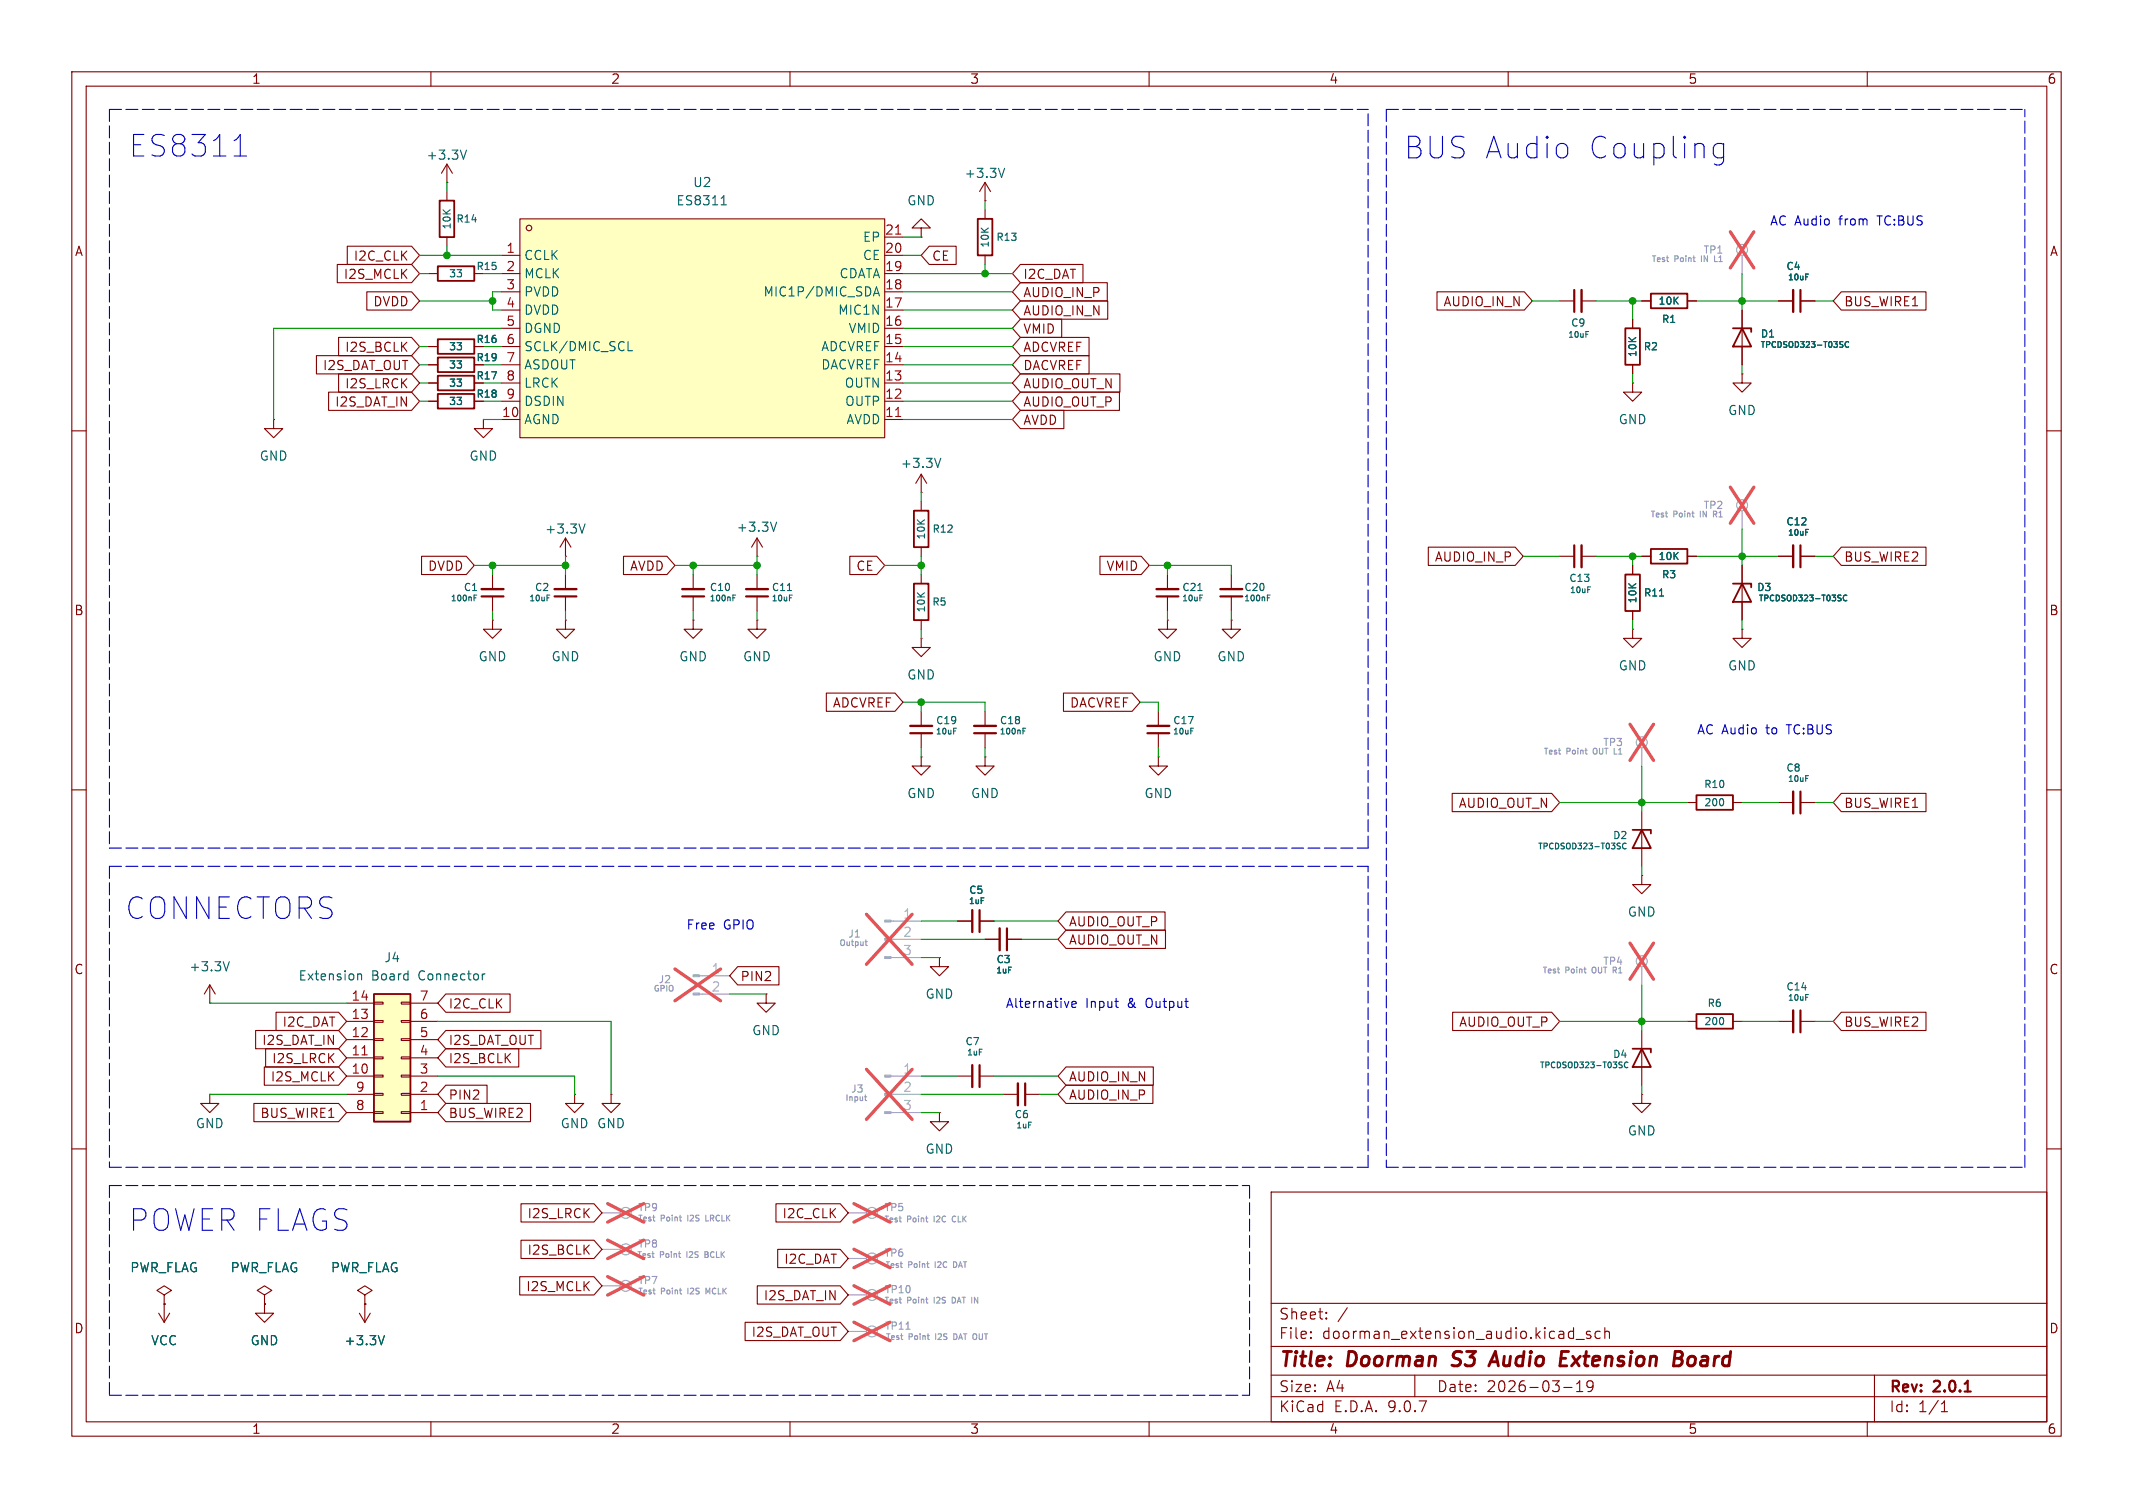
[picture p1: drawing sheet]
<svg xmlns="http://www.w3.org/2000/svg" width="297mm" height="210mm" viewBox="0 0 297 210" stroke-linecap="round" stroke-linejoin="round" font-family="sans-serif">
<g fill="none" stroke="#840000" stroke-width=".15">
<path d="M10 10h277v190h-277zM12 12h273v186h-273zM60 10v2M110 10v2M160 10v2M210 10v2M260 10v2M128.3 31.8h1.2l-1.2-1.3-1.3 1.3h1.3v1.2M128.3 33h.1M228.6 41.9h1.3M234.9 41.9h1.3M242.6 52.1v1.2h1.2l-1.2 1.3-1.3-1.3h1.3"/>
<path d="M242.6 52.1h.1M242.6 43.2v7.6M247.6 41.9h2.1M250.7 41.9h2M10 60h2M78.7 77.5h.1M78.7 74.9l.8 1.3M78.7 74.9l-.7 1.3M78.7 74.9v2.6M227.3 78.7v1.3M228.6 77.5h1.3M234.9 77.5h1.3"/>
<path d="M242.6 78.7v7.7M247.6 77.5h2.1M250.7 77.5h2M285 60h2M68.6 86.4v1.2h-1.3l1.3 1.3 1.2-1.3h-1.2M68.6 86.4h.1M68.6 80v2M68.6 83.1v2M78.7 86.4v1.2h-1.2l1.2 1.3 1.3-1.3h-1.3M78.7 86.4h.1M78.7 80v2M78.7 83.1v2"/>
<path d="M227.3 87.6v1.3h1.3l-1.3 1.3-1.2-1.3h1.2M227.3 87.6h.1M227.3 85.1v1.3M242.6 87.6v1.3h1.2l-1.2 1.3-1.3-1.3h1.3M242.6 87.6h.1M10 110h2M228.6 113v7.7M234.9 111.8h1.3M241.3 111.8h1.3M247.6 111.8h2.1M250.7 111.8h2M285 110h2"/>
<path d="M130.8 133.4v1.2h1.3l-1.3 1.3-1.3-1.3h1.3M130.8 133.4h.1M228.6 121.9v1.3h1.3l-1.3 1.3-1.3-1.3h1.3M228.6 121.9h.1M80 152.4v1.3h-1.3l1.3 1.2 1.3-1.2h-1.3M80 152.4h.1M228.6 152.4v1.3h1.3l-1.3 1.2-1.3-1.2h1.3M228.6 152.4h.1M228.6 143.5v7.6M234.9 142.2h1.3M241.3 142.2h1.3M247.6 142.2h2.1"/>
<path d="M250.7 142.2h2M10 160h2M177 166h108v32h-108zM285 160h2M36.8 180.3l1-.6-1-.6-1 .6 1 .6v1.3M36.8 181.6h.1M50 182.9l.8 1.3M50.8 181.6h.1M50.8 181.6v2.6M51.6 182.9l-.8 1.3M60 198v2M110 198v2"/>
<path d="M160 198v2M177 194.5h108M177 191.5h108M177 187.5h108M177 181.5h108M182.5 186.3h.1l-.1 .1M182.5 186.3v.1M182.5 185.5v.1M182.5 185.5h.1l-.1 .1M184.7 183.6v.1M184.7 183.6h-.1l.1 .1M184.7 182.8v.1"/>
<path d="M184.7 182.8h-.1l.1 .1M187.6 182.1l-1.3 2M197 191.5v3M210 198v2M217.7 193.2h1.2M219.5 186.5h1.1M219.5 193.8h.9M219.5 192.7l.5-.4v1.5M221.5 185.5l-.4-.1-.2 .2 .1 .2 .5 .2v.1v.2l-.2 .1-.4-.1M221.8 192.9l-.3 .3h-.3l-.2-.3v-.3l.1-.2 .4-.1 .2 .1a.99 .99 0 0 1-.3 1.4h-.3M222.8 185.5l-.4-.1-.3 .3v.4l.1 .2 .2 .1 .4-.1M223.5 185.5a.37 .37 0 0 1 .6 .1v.8"/>
<path d="M223.5 184.9v1.5M260 198v2M261 191.5v6.5M270.3 196.6h.9M270.3 195.5l.4-.4v1.5"/>
</g>
<path d="M250.7 40.4v3M250.7 75.9v3.1M67.1 83.1h3M77.2 83.1h3.1M250.7 110.2v3.1M250.7 140.7v3.1M273.6 193.8h.8" fill="none" stroke="#840000" stroke-width=".3"/>
<path d="M202.2 190.1l.2 .1M202.5 188.4l-.1 .2v.4M207.3 190.2l.9-2 .4 2M207.6 189.6h.9M217.5 188.2h.9M220 188.9l-1.2 1.3M233.8 189.2l.3 .1a.54 .54 0 0 1-.1 .8M233.9 188.2a.46 .46 0 0 1 .4 .4 .46 .46 0 0 1-.3 .5M235.8 188.9a.62 .62 0 0 0-.8 .4v.5v.2l.3 .2h.3" fill="none" stroke="#840000" stroke-width=".4"/>
<g fill="none" stroke="#006464" stroke-width=".15">
<path d="M251.4 38.2h.4M256.5 48l.1 .1-.1 .3M256.5 47.6h.1M257.4 47.6a.35 .35 0 0 0-.5 .4 .35 .35 0 0 0 .5 .3M81.5 73l-.5 1.2M251.4 73.7h.4M66 83.3h.3M231.1 83h.5M256.2 83.3l.2 .1-.2 .3M256.2 82.9h.2M257.2 83a.35 .35 0 0 0-.5 .3 .35 .35 0 0 0 .5 .3M225.5 117.8l.1 .2-.1 .2"/>
<path d="M226 117.5a.37 .37 0 0 0-.1 .5 .37 .37 0 0 0 .5 .1M240 111.4v.6M251.4 108h.4M251.4 138.5h.4M225.7 148.3l.2 .2-.2 .2M226.3 148a.37 .37 0 0 0-.1 .5 .37 .37 0 0 0 .5 .1M240 141.9v.6M53.5 186l-.4 1.3"/>
</g>
<g fill="none" stroke="#840000" stroke-width=".25">
<path d="M229.9 40.9h5v2h-5zM241.3 45.7h2.5v.5M242.6 45.7l1.2 2.6h-2.5zM229.9 76.5h5v2h-5zM226.3 80h2v5.1h-2zM241.3 81.3h2.5v.5M242.6 81.3l1.2 2.5h-2.5zM227.3 115.6h2.6v.5M228.6 115.6l1.3 2.5h-2.6zM236.2 110.7h5.1v2.1h-5.1zM227.3 146.1h2.6v.5M228.6 146.1l1.3 2.5h-2.6z"/>
<path d="M236.2 141.2h5.1v2.1h-5.1z"/>
</g>
<path d="M249.7 40.4v3M249.7 75.9v3.1M67.1 82h3M77.2 82h3.1M249.7 110.2v3.1M249.7 140.7v3.1" fill="none" stroke="#840000" stroke-width=".33"/>
<g fill="none" stroke="#a1a1a1" stroke-width=".15">
<path d="M242.6 35.6v2.5M242.6 71.1v2.6M124.1 128.3h4.2M124.1 130.8h4.2M124.1 133.4h4.2M228.6 134.6v2.6"/>
<circle cx="242.6" cy="34.8" r=".76"/>
<circle cx="242.6" cy="70.4" r=".76"/>
<circle cx="228.6" cy="133.9" r=".76"/>
</g>
<path d="M238.7 35.6v.8h.4M238.6 71.2v.8M238.6 71.6h.3M238.8 71.6l.2 .4M120.5 131.1h.3M120.6 130.9v.7l.2 .1M224.6 135.1h.3M224.8 135.1l.3 .4" fill="none" stroke="#989898" stroke-width=".15"/>
<path d="M240.9 32.3l3.3 5M244.2 32.3l-3.3 5M240.9 67.8l3.3 5.1M244.2 67.8l-3.3 5.1M120.6 127.3l6.4 7M127 127.3l-6.4 7M227 131.3l3.2 5.1M230.2 131.3l-3.2 5.1" fill="none" stroke="#e65255" stroke-width=".46"/>
<g fill="#a1a1a1" stroke="#a1a1a1" stroke-width=".15">
<path d="M123.2 128.1h.9v.3h-.9z"/>
<path d="M123.2 130.7h.9v.2h-.9z"/>
<path d="M123.2 133.2h.9v.3h-.9z"/>
</g>
<path d="M72.4 30.5h50.8v30.5h-50.8z" fill="#ffffc2"/>
<g fill="none" stroke="#840000" stroke-width=".15">
<path d="M69.8 35.6h2.6M69.8 38.1h2.6M72.4 30.5h50.8v30.5h-50.8zM123.2 35.6h2.5M123.2 38.1h2.5M123.2 33h2.5M69.8 40.6h2.6M69.8 43.2h2.6M69.8 45.7h2.6M69.8 48.3h2.6M69.8 50.8h2.6M69.8 53.3h2.6"/>
<path d="M69.8 55.9h2.6M69.8 58.4h2.6M123.2 40.6h2.5M123.2 43.2h2.5M123.2 45.7h2.5M123.2 48.3h2.5M123.2 50.8h2.5M123.2 53.3h2.5M123.2 55.9h2.5M123.2 58.4h2.5M217.2 41.9h2M220.2 41.9h2"/>
<path d="M227.3 53.3v1.3h1.3l-1.3 1.3-1.2-1.3h1.2M227.3 53.3h.1M227.3 44.5v1.2M227.3 50.8v1.3M128.3 68.6h.1M128.3 66l-.8 1.3M128.3 66l.7 1.3M128.3 66v2.6M217.2 77.5h2M220.2 77.5h2M96.5 86.4v1.2h1.3l-1.3 1.3-1.3-1.3h1.3M96.5 86.4h.1"/>
<path d="M96.5 80v2M96.5 83.1v2M137.2 99.1v2M128.3 105.4v1.3h1.2l-1.2 1.3-1.3-1.3h1.3M128.3 105.4h.1M137.2 105.4v1.3h1.2l-1.2 1.3-1.3-1.3h1.3M137.2 105.4h.1M137.2 102.1v2"/>
<circle cx="73.7" cy="31.8" r=".38"/>
</g>
<path d="M100.4 28.5h.7M100.5 27.6l.3-.4v1.3M87.5 48.8h.6M121.6 41.2l.4-1.3 .5 1.3M121.7 40.9h.6M220.8 46.2h.4M131 63.8l-.4 1.3M102.1 83.3h.2M102.1 82.9h.3M221.1 81.7h.4M142.4 101.8h.3M142.4 101.4h.4" fill="none" stroke="#006464" stroke-width=".15"/>
<path d="M124.7 32.6h.7M124.7 58h.7" fill="none" stroke="#a90000" stroke-width=".15"/>
<path d="M219.2 40.4v3M219.2 75.9v3.1M95 83.1h3M135.6 102.1h3.1" fill="none" stroke="#840000" stroke-width=".3"/>
<path d="M220.2 40.4v3M220.2 75.9v3.1M95 82h3M135.6 101.1h3.1" fill="none" stroke="#840000" stroke-width=".33"/>
<g fill="none" stroke="#a1a1a1" stroke-width=".15">
<path d="M228.6 104.1v2.6M97.4 135.9h4.2M97.4 138.4h4.2M118.1 175.3h2.5M118.1 168.9h2.5M118.1 185.4h2.5"/>
<circle cx="228.6" cy="103.4" r=".76"/>
<circle cx="121.4" cy="175.3" r=".76"/>
<circle cx="121.4" cy="168.9" r=".76"/>
<circle cx="121.4" cy="185.4" r=".76"/>
</g>
<path d="M224.8 105h.4M132.8 169.4a.43 .43 0 0 0-.2 .4 .43 .43 0 0 0 .2 .4M133.1 175.7h-.3v.8h.3M126.2 185.1h.5M133.1 185.8l-.3-.1v.8h.3" fill="none" stroke="#989898" stroke-width=".15"/>
<path d="M227 100.9l3.2 5M230.2 100.9l-3.2 5M94 134.9l6.3 4.5M100.3 134.9l-6.3 4.5M118.9 174l5 2.5M118.9 167.6l5 2.6M123.9 174l-5 2.5M123.9 167.6l-5 2.6M118.9 184.1l5 2.6M123.9 184.1l-5 2.6" fill="none" stroke="#e65255" stroke-width=".46"/>
<path d="M226.3 45.7h2v5.1h-2z" fill="none" stroke="#840000" stroke-width=".25"/>
<g fill="#a1a1a1" stroke="#a1a1a1" stroke-width=".15">
<path d="M96.5 135.8h.9v.2h-.9z"/>
<path d="M96.5 138.3h.9v.3h-.9z"/>
</g>
<path d="M52.1 138.4h5v17.8h-5z" fill="#ffffc2"/>
<path d="M61 37.1h5v2h-5zM61.2 27.9h2v5.1h-2zM136.1 30.5h2.1v5.1h-2.1zM61 49.8h5v2h-5zM61 54.9h5v2h-5zM61 47.2h5v2.1h-5zM61 52.3h5v2.1h-5zM127.3 71.1h2v5.1h-2zM127.3 81.3h2v5.1h-2zM52.1 138.4h5v17.8h-5z" fill="none" stroke="#840000" stroke-width=".25"/>
<g fill="none" stroke="#840000" stroke-width=".15">
<path d="M47 36.8h10.3l1.1 1.3-1.1 1.3h-10.3zM48.4 34.3h8.9l1.1 1.3-1.1 1.2h-8.9zM59.7 38.1h1.3M62.2 25.4h.1M62.2 22.9v2.5M62.2 26.7v1.2M62.2 33v1.3M62.2 22.9l.8 1.2M62.2 22.9l-.7 1.2M129.4 34.3h3.7v2.5h-3.7l-1.1-1.2zM137.2 27.9h.1M137.2 25.4l.7 1.3"/>
<path d="M137.2 25.4l-.8 1.3M137.2 25.4v2.5M137.2 29.2v1.3M137.2 35.6v1.2M142.1 39.4h12.1v2.5h-12.1l-1.1-1.3zM142.1 36.8h8.7v2.6h-8.7l-1.1-1.3zM38.1 58.4v1.3h1.3l-1.3 1.3-1.3-1.3h1.3M38.1 58.4h.1M44.1 49.5h13.2l1.1 1.3-1.1 1.3h-13.2zM45.8 54.6h11.5l1.1 1.3-1.1 1.3h-11.5zM47.1 47h10.2l1.1 1.3-1.1 1.2h-10.2zM47.1 52.1h10.2l1.1 1.2-1.1 1.3h-10.2z"/>
<path d="M51.1 40.6h6.2l1.1 1.3-1.1 1.3h-6.2zM59.7 50.8h1.3M59.7 55.9h1.3M59.7 48.3h1.3M59.7 53.3h1.3M67.3 58.4v1.3h1.3l-1.3 1.3-1.3-1.3h1.3M67.3 58.4h.1M142.1 52.1h13.8v2.5h-13.8l-1.1-1.3zM142.1 47h9.5v2.5h-9.5l-1.1-1.2zM142.1 49.5h9.5v2.6h-9.5l-1.1-1.3zM142.1 54.6h13.8v2.6h-13.8l-1.1-1.3zM142.1 41.9h12.1v2.6h-12.1l-1.1-1.3z"/>
<path d="M142.1 44.4h5.7v2.6h-5.7l-1.1-1.3zM142.1 57.1h6v2.6h-6l-1.1-1.3zM200.1 40.6h12.1l1.2 1.3-1.2 1.3h-12.1zM227.3 44.5v1.2M227.3 50.8v1.3M228.6 41.9h1.3M234.9 41.9h1.3M242.6 43.2v2.5M242.6 48.3v2.5M247.6 41.9h2.1M250.7 41.9h2M256.4 40.6h11.8v2.6h-11.8l-1.1-1.3z"/>
<path d="M58.7 77.5h6.2l1.1 1.2-1.1 1.3h-6.2zM86.8 77.5h6.1l1.1 1.2-1.1 1.3h-6.1zM105.4 77.5h.1M105.4 74.9v2.6M105.4 74.9l-.8 1.3M105.4 74.9l.8 1.3M118.3 77.5h3.8l1.1 1.2-1.1 1.3h-3.8zM128.3 69.9v1.2M128.3 76.2v1.3M153.2 77.5h5.7l1.1 1.2-1.1 1.3h-5.7zM198.9 76.2h12.1l1.1 1.3-1.1 1.2h-12.1zM227.3 78.7v1.3"/>
<path d="M228.6 77.5h1.3M234.9 77.5h1.3M242.6 78.7v2.6M247.6 77.5h2.1M250.7 77.5h2M256.4 76.2h11.8v2.5h-11.8l-1.1-1.2zM105.4 86.4v1.2h1.3l-1.3 1.3-1.3-1.3h1.3M105.4 86.4h.1M105.4 80v2M105.4 83.1v2M115.1 96.5h9.5l1.1 1.3-1.1 1.3h-9.5zM128.3 88.9v1.3h1.2l-1.2 1.2-1.3-1.2h1.3"/>
<path d="M128.3 88.9h.1M128.3 80v1.3M128.3 86.4v1.2M128.3 99.1v2M148.1 96.5h9.5l1.1 1.3-1.1 1.3h-9.5zM161.3 99.1v2M162.6 86.4v1.2h1.2l-1.2 1.3-1.3-1.3h1.3M162.6 86.4h.1M162.6 80v2M162.6 83.1v2M171.4 86.4v1.2h1.3l-1.3 1.3-1.2-1.3h1.2M171.4 86.4h.1"/>
<path d="M171.4 80v2M171.4 83.1v2M227.3 85.1v1.3M242.6 83.8v2.6M128.3 102.1v2M161.3 105.4v1.3h1.3l-1.3 1.3-1.3-1.3h1.3M161.3 105.4h.1M161.3 102.1v2M202.2 110.5h13.9l1.1 1.3-1.1 1.2h-13.9zM256.4 110.5h11.8v2.5h-11.8l-1.1-1.2zM29.2 139.7h.1M29.2 137.2l.8 1.2"/>
<path d="M29.2 137.2l-.8 1.2M29.2 137.2v2.5M48.3 139.7h3.8M52.1 139.6h1.2v.2h-1.2zM55.9 139.6h1.2v.2h-1.2zM57.1 139.7h3.9M62.1 138.4h8.9v2.6h-8.9l-1.1-1.3zM102.7 134.6h5.8v2.6h-5.8l-1.1-1.3zM106.7 138.4v1.3h1.2l-1.2 1.3-1.3-1.3h1.3M106.7 138.4h.1M133.3 128.3h2.1M136.4 128.3h2"/>
<path d="M137.2 130.8h2M140.2 130.8h2M148.4 127h13.8v2.5h-13.8l-1.1-1.2zM148.4 129.5h13.9v2.6h-13.9l-1.1-1.3zM29.2 152.4v1.3h-1.3l1.3 1.2 1.3-1.2h-1.3M29.2 152.4h.1M35.4 153.7h11.7l1.2 1.2-1.2 1.3h-11.7zM35.6 143.5h11.5l1.2 1.3-1.2 1.3h-11.5zM36.8 148.6h10.3l1.2 1.3-1.2 1.2h-10.3zM37 146h10.1l1.2 1.3-1.2 1.3h-10.1zM38.4 141h8.7l1.2 1.2-1.2 1.3h-8.7zM48.3 154.9h3.8"/>
<path d="M48.3 152.4h3.8M48.3 149.9h3.8M48.3 147.3h3.8M48.3 144.8h3.8M48.3 142.2h3.8M52.1 154.8h1.2v.3h-1.2zM52.1 152.3h1.2v.2h-1.2zM52.1 149.7h1.2v.3h-1.2zM52.1 147.2h1.2v.2h-1.2zM52.1 144.7h1.2v.2h-1.2zM52.1 142.1h1.2v.3h-1.2zM55.9 154.8h1.2v.3h-1.2z"/>
<path d="M55.9 152.3h1.2v.2h-1.2zM55.9 149.7h1.2v.3h-1.2zM55.9 147.2h1.2v.2h-1.2zM55.9 144.7h1.2v.2h-1.2zM55.9 142.1h1.2v.3h-1.2zM57.1 154.9h3.9M57.1 152.4h3.9M57.1 149.9h3.9M57.1 147.3h3.9M57.1 144.8h3.9M57.1 142.2h3.9M62.1 153.7h11.8v2.5h-11.8l-1.1-1.3z"/>
<path d="M62.1 151.1h5.7v2.6h-5.7l-1.1-1.3zM62.1 146h10.1v2.6h-10.1l-1.1-1.3zM62.1 143.5h13.2v2.6h-13.2l-1.1-1.3zM85.1 152.4v1.3h-1.3l1.3 1.2 1.3-1.2h-1.3M85.1 152.4h.1M130.8 154.9v1.3h1.3l-1.3 1.3-1.3-1.3h1.3M130.8 154.9h.1M133.3 149.9h2.1M136.4 149.9h2M139.7 152.4h2M142.7 152.4h2.1M148.4 148.6h12.2v2.5h-12.2l-1.1-1.2z"/>
<path d="M148.4 151.1h12.1v2.6h-12.1l-1.1-1.3zM202.3 141h13.8l1.1 1.2-1.1 1.3h-13.8zM256.4 141h11.8v2.5h-11.8l-1.1-1.3zM72.4 177.8h10.3l1.1 1.3-1.1 1.2h-10.3zM72.5 167.6h10.2l1.1 1.3-1.1 1.3h-10.2zM72.5 172.7h10.2l1.1 1.3-1.1 1.3h-10.2zM105.4 179.1h11.6l1.1 1.2-1.1 1.3h-11.6zM108 167.6h9l1.1 1.3-1.1 1.3h-9zM108.3 174h8.7l1.1 1.3-1.1 1.2h-8.7zM22.1 182.9l.8 1.3M22.9 180.3l1-.6-1-.6-1.1 .6 1.1 .6v1.3M22.9 181.6h.1"/>
<path d="M22.9 181.6v2.6M23.6 182.9l-.7 1.3M36.8 181.6v1.3h1.3l-1.3 1.3-1.2-1.3h1.2M36.8 181.6h.1M50.8 180.3l1-.6-1-.6-1 .6 1 .6v1.3M50.8 181.6h.1M103.8 184.1h13.2l1.1 1.3-1.1 1.3h-13.2z"/>
</g>
<path d="M50.4 146.9h.7" fill="none" stroke="#a90000" stroke-width=".15"/>
<g fill="none" stroke="#006464" stroke-width=".15">
<path d="M65 20.9l-.5 1.3M139.9 23.4l-.4 1.3M251.4 38.2h.4M256.5 48l.1 .1-.1 .3M256.5 47.6h.1M257.4 47.6a.35 .35 0 0 0-.5 .4 .35 .35 0 0 0 .5 .3M108.1 72.7l-.4 1.3M251.4 73.7h.4M109.6 82.2h.6M109.9 82.9h.4M166.8 82.2h.6M167.1 82.9h.4"/>
<path d="M176.5 82.9h.4M176.5 83.3h.2M231.1 83h.5M256.2 83.3l.2 .1-.2 .3M256.2 82.9h.2M257.2 83a.35 .35 0 0 0-.5 .3 .35 .35 0 0 0 .5 .3M31.9 133.9l-.4 1.3M49.8 135.6v.9M49.8 135.7l.2-.1 .3 .1v.8M67.5 135.6l-.2 .1-.1 .2M53.5 186l-.4 1.3"/>
</g>
<path d="M103.9 83.1h3M161 83.1h3.1M169.9 83.1h3.1M126.7 102.1h3.1M159.8 102.1h3M136.4 126.7v3.1M140.2 129.3v3M136.4 148.3v3.1M142.7 150.9v3" fill="none" stroke="#840000" stroke-width=".3"/>
<path d="M103.9 82h3M161 82h3.1M169.9 82h3.1M126.7 101.1h3.1M159.8 101.1h3M135.4 126.7v3.1M139.2 129.3v3M135.4 148.3v3.1M141.7 150.9v3" fill="none" stroke="#840000" stroke-width=".33"/>
<g fill="none" stroke="#a1a1a1" stroke-width=".15">
<path d="M124.1 149.9h4.2M124.1 152.4h4.2M124.1 154.9h4.2M83.8 174h2.6M83.8 179.1h2.6M83.8 168.9h2.6M118.1 180.3h2.5"/>
<circle cx="87.1" cy="174" r=".76"/>
<circle cx="87.1" cy="179.1" r=".76"/>
<circle cx="87.1" cy="168.9" r=".76"/>
<circle cx="121.4" cy="180.3" r=".76"/>
</g>
<path d="M120.4 152.7h.3M120.5 152.5v.7l.2 .1M98.2 174.7h.2M98.3 169.2v.8h.4M98.4 174.3h-.2v.8h.3M98.6 180l-.3-.6v.8M132.9 180.7h-.3v.8l.3-.1" fill="none" stroke="#989898" stroke-width=".15"/>
<path d="M120.6 148.9l6.4 7M127 148.9l-6.4 7M84.6 172.7l5 2.6M84.6 177.8l5 2.6M84.6 167.6l5 2.6M89.6 172.7l-5 2.6M89.6 177.8l-5 2.6M89.6 167.6l-5 2.6M118.9 179.1l5 2.5M123.9 179.1l-5 2.5" fill="none" stroke="#e65255" stroke-width=".46"/>
<g fill="#a1a1a1" stroke="#a1a1a1" stroke-width=".15">
<path d="M123.2 149.7h.9v.3h-.9z"/>
<path d="M123.2 152.3h.9v.2h-.9z"/>
<path d="M123.2 154.8h.9v.3h-.9z"/>
</g>
<g fill="none" stroke="#0000c2" stroke-width=".15" stroke-dasharray="1.7 .6">
<path d="M15.2 15.2h175.3M15.2 15.2v102.9M193 15.2h88.9M193 15.2v147.4M15.2 118.1h175.3M190.5 118.1v-102.9M15.2 120.7h175.3M15.2 120.7v41.9M15.2 165.1v29.2M15.2 165.1h158.8M15.2 162.6h175.3M190.5 162.6v-41.9"/>
<path d="M193 162.6h88.9M281.9 162.6v-147.4M15.2 194.3h158.8M174 194.3v-29.2"/>
</g>
<g fill="none" stroke="#009600" stroke-width=".15">
<path d="M58.4 35.6h11.4M58.4 38.1h1.3M62.2 25.4v1.3M62.2 34.3v1.3M67.3 38.1h2.5M125.7 35.6h2.6M125.7 33h2.6M125.7 38.1h15.3M137.2 27.9v1.3M137.2 36.8v1.3M242.6 38.1v5.1M58.4 41.9h10.2"/>
<path d="M58.4 50.8h1.3M58.4 48.3h1.3M58.4 55.9h1.3M58.4 53.3h1.3M67.3 50.8h2.5M67.3 58.4h2.5M67.3 48.3h2.5M67.3 55.9h2.5M67.3 53.3h2.5M69.8 40.6h-1.2v2.6h1.2M69.8 45.7h-31.7v12.7M125.7 50.8h15.3"/>
<path d="M125.7 58.4h15.3M125.7 48.3h15.3M125.7 55.9h15.3M125.7 53.3h15.3M125.7 40.6h15.3M125.7 43.2h15.3M125.7 45.7h15.3M213.4 41.9h3.8M222.2 41.9h6.4M227.3 41.9v2.6M227.3 52.1v1.2M236.2 41.9h11.4"/>
<path d="M242.6 50.8v1.3M252.7 41.9h2.6M66 78.7h12.7M68.6 78.7v1.3M78.7 77.5v2.5M94 78.7h11.4M96.5 78.7v1.3M105.4 77.5v2.5M123.2 78.7h5.1M128.3 68.6v1.3M128.3 77.5v2.5M160 78.7h11.4v1.3"/>
<path d="M162.6 78.7v1.3M212.1 77.5h5.1M222.2 77.5h6.4M227.3 77.5v1.2M236.2 77.5h11.4M242.6 73.7v5M252.7 77.5h2.6M68.6 85.1v1.3M78.7 85.1v1.3M96.5 85.1v1.3M105.4 85.1v1.3M125.7 97.8h11.5v1.3"/>
<path d="M128.3 87.6v1.3M128.3 97.8v1.3M158.7 97.8h2.6v1.3M162.6 85.1v1.3M171.4 85.1v1.3M227.3 86.4v1.2M242.6 86.4v1.2M128.3 104.1v1.3M137.2 104.1v1.3M161.3 104.1v1.3M217.2 111.8h17.7M228.6 106.7v6.3"/>
<path d="M242.6 111.8h5M252.7 111.8h2.6M29.2 139.7h19.1M101.6 138.4h5.1M128.3 130.8h8.9M128.3 128.3h5M128.3 133.4h2.5M138.4 128.3h8.9M142.2 130.8h5.1M228.6 120.7v1.2M228.6 137.2v6.3M29.2 152.4h19.1"/>
<path d="M61 142.2h24.1v10.2M61 149.9h19v2.5M128.3 154.9h2.5M128.3 149.9h5M128.3 152.4h11.4M138.4 149.9h8.9M144.8 152.4h2.5M217.2 142.2h17.7M228.6 151.1v1.3M242.6 142.2h5M252.7 142.2h2.6"/>
</g>
<path d="M33.2 19.2l.3-.5v3M240 20v2.4a.81 .81 0 0 1-1.3 .4M32.6 21.7h1.7M240 20.1l-.3-.1h-.6l-.4 .3-.1 .3v.8l.3 .4 .2 .2h.6l.3-.2M149.2 139.9l.7-.1-.1-.3h-.4l-.2 .1 .1 .6h.5M155.2 139.5h.5M155.6 140.3h.1" fill="none" stroke="#0000c2" stroke-width=".15"/>
<g fill="#009600" stroke="#009600" stroke-width=".15">
<circle cx="242.6" cy="41.9" r=".46"/>
<circle cx="228.6" cy="111.8" r=".46"/>
<circle cx="242.6" cy="77.5" r=".46"/>
<circle cx="227.3" cy="41.9" r=".46"/>
<circle cx="227.3" cy="77.5" r=".46"/>
<circle cx="128.3" cy="78.7" r=".46"/>
<circle cx="162.6" cy="78.7" r=".46"/>
<circle cx="128.3" cy="97.8" r=".46"/>
<circle cx="137.2" cy="38.1" r=".46"/>
<circle cx="228.6" cy="142.2" r=".46"/>
<circle cx="96.5" cy="78.7" r=".46"/>
<circle cx="105.4" cy="78.7" r=".46"/>
<circle cx="78.7" cy="78.7" r=".46"/>
<circle cx="68.6" cy="41.9" r=".46"/>
<circle cx="68.6" cy="78.7" r=".46"/>
<circle cx="62.2" cy="35.6" r=".46"/>
</g>
<g font-size="4.2" fill="#0000c2">
<text x="17.8" y="22.1">ES8311</text>
<text x="195.3" y="22.4">BUS Audio</text>
<text x="220.8" y="22.4">Coupling</text>
<text x="17.3" y="128.3">CONNECTORS</text>
<text x="17.8" y="171.7">POWER FLAGS</text>
</g>
<g font-size="2.8" fill="#840000">
<text x="178" y="190.9">Title:</text>
<text x="187.7" y="190.9">Doorman</text>
<text x="203.1" y="190.9">S3</text>
<text x="209.3" y="190.9">Audio</text>
<text x="219.7" y="190.9">Extension</text>
<text x="236.3" y="190.9">Board</text>
</g>
<g font-size="2.1" fill="#840000">
<text x="178" y="184">Sheet:</text>
<text x="178" y="186.7">File:</text>
<text x="184.1" y="186.7">doorman_extension_audio.kicad_sch</text>
<text x="178" y="196.9">KiCad</text>
<text x="178" y="194.1">Size:</text>
<text x="184.7" y="194.1">A4</text>
<text x="185.7" y="196.9">E.D.A.</text>
<text x="193.3" y="196.9">9.0.7</text>
<text x="200" y="194.1">Date:</text>
<text x="207" y="194.1">2026-03-19</text>
<text x="263" y="194.3">Rev:</text>
<text x="263" y="196.9">Id:</text>
<text x="267.1" y="196.9">1/1</text>
<text x="269.4" y="194.3">2.0.1</text>
</g>
<g font-size="1.8" fill="#840000">
<text x="35" y="11.9">1</text>
<text x="85" y="11.9">2</text>
<text x="135" y="11.9">3</text>
<text x="185" y="11.9">4</text>
<text x="235" y="11.9">5</text>
<text x="285" y="11.9">6</text>
<text x="10.3" y="35.9">A</text>
<text x="285.3" y="35.9">A</text>
<text x="47.8" y="39.1">I2S_MCLK</text>
<text x="49.2" y="36.5">I2C_CLK</text>
<text x="129.7" y="36.5">CE</text>
<text x="142.4" y="41.6">AUDIO_IN_P</text>
<text x="142.4" y="39.1">I2C_DAT</text>
<text x="51.9" y="42.9">DVDD</text>
<text x="142.4" y="44.1">AUDIO_IN_N</text>
<text x="142.4" y="46.7">VMID</text>
<text x="200.9" y="42.9">AUDIO_IN_N</text>
<text x="256.7" y="42.9">BUS_WIRE1</text>
<text x="44.9" y="51.8">I2S_DAT_OUT</text>
<text x="48" y="49.2">I2S_BCLK</text>
<text x="142.4" y="49.2">ADCVREF</text>
<text x="142.4" y="51.8">DACVREF</text>
<text x="46.6" y="56.8">I2S_DAT_IN</text>
<text x="48" y="54.3">I2S_LRCK</text>
<text x="142.4" y="54.3">AUDIO_OUT_N</text>
<text x="142.4" y="56.8">AUDIO_OUT_P</text>
<text x="142.4" y="59.4">AVDD</text>
<text x="59.5" y="79.7">DVDD</text>
<text x="87.6" y="79.7">AVDD</text>
<text x="119.1" y="79.7">CE</text>
<text x="154" y="79.7">VMID</text>
<text x="199.7" y="78.4">AUDIO_IN_P</text>
<text x="256.7" y="78.4">BUS_WIRE2</text>
<text x="10.3" y="85.9">B</text>
<text x="285.3" y="85.9">B</text>
<text x="115.9" y="98.7">ADCVREF</text>
<text x="148.9" y="98.7">DACVREF</text>
<text x="203" y="112.7">AUDIO_OUT_N</text>
<text x="256.7" y="112.7">BUS_WIRE1</text>
<text x="148.7" y="129.2">AUDIO_OUT_P</text>
<text x="148.7" y="131.8">AUDIO_OUT_N</text>
<text x="10.3" y="135.9">C</text>
<text x="103" y="136.8">PIN2</text>
<text x="285.3" y="135.9">C</text>
<text x="39.2" y="143.2">I2C_DAT</text>
<text x="62.4" y="140.7">I2C_CLK</text>
<text x="203.1" y="143.2">AUDIO_OUT_P</text>
<text x="256.7" y="143.2">BUS_WIRE2</text>
<text x="36.4" y="145.7">I2S_DAT_IN</text>
<text x="37.8" y="148.3">I2S_LRCK</text>
<text x="62.4" y="148.3">I2S_BCLK</text>
<text x="62.4" y="145.7">I2S_DAT_OUT</text>
<text x="36.2" y="155.9">BUS_WIRE1</text>
<text x="37.6" y="150.8">I2S_MCLK</text>
<text x="62.4" y="155.9">BUS_WIRE2</text>
<text x="62.4" y="153.4">PIN2</text>
<text x="148.7" y="150.8">AUDIO_IN_N</text>
<text x="148.7" y="153.4">AUDIO_IN_P</text>
<text x="73.4" y="169.9">I2S_LRCK</text>
<text x="108.9" y="169.9">I2C_CLK</text>
<text x="73.4" y="174.9">I2S_BCLK</text>
<text x="109.1" y="176.2">I2C_DAT</text>
<text x="10.3" y="185.9">D</text>
<text x="73.2" y="180">I2S_MCLK</text>
<text x="106.3" y="181.3">I2S_DAT_IN</text>
<text x="285.3" y="185.9">D</text>
<text x="104.6" y="186.4">I2S_DAT_OUT</text>
<text x="35" y="199.9">1</text>
<text x="85" y="199.9">2</text>
<text x="135" y="199.9">3</text>
<text x="185" y="199.9">4</text>
<text x="235" y="199.9">5</text>
<text x="285" y="199.9">6</text>
</g>
<g font-size="1.8" fill="#006464">
<text x="59.3" y="22.5">+3.3V</text>
<text x="94.1" y="28.8">ES8311</text>
<text x="96.4" y="26.3">U2</text>
<text x="126.2" y="28.8">GND</text>
<text x="134.2" y="25">+3.3V</text>
<text x="120.1" y="33.9">EP</text>
<text x="72.9" y="36.4">CCLK</text>
<text x="72.9" y="39">MCLK</text>
<text x="72.9" y="41.5">PVDD</text>
<text x="106.2" y="41.5">MIC1P/DMIC_SDA</text>
<text x="116.8" y="39">CDATA</text>
<text x="120.1" y="36.4">CE</text>
<text x="72.9" y="44">DVDD</text>
<text x="72.9" y="46.6">DGND</text>
<text x="116.6" y="44">MIC1N</text>
<text x="118.1" y="46.6">VMID</text>
<text x="72.9" y="49.1">SCLK/DMIC_SCL</text>
<text x="72.9" y="51.7">ASDOUT</text>
<text x="114.3" y="49.1">ADCVREF</text>
<text x="114.3" y="51.7">DACVREF</text>
<text x="72.9" y="54.2">LRCK</text>
<text x="72.9" y="56.7">DSDIN</text>
<text x="72.9" y="59.3">AGND</text>
<text x="117.5" y="54.2">OUTN</text>
<text x="117.6" y="56.7">OUTP</text>
<text x="117.8" y="59.3">AVDD</text>
<text x="225.3" y="59.3">GND</text>
<text x="240.5" y="58">GND</text>
<text x="36.1" y="64.4">GND</text>
<text x="65.3" y="64.4">GND</text>
<text x="125.3" y="65.4">+3.3V</text>
<text x="75.8" y="74.5">+3.3V</text>
<text x="102.5" y="74.3">+3.3V</text>
<text x="66.5" y="92.3">GND</text>
<text x="76.7" y="92.3">GND</text>
<text x="94.5" y="92.3">GND</text>
<text x="103.4" y="92.3">GND</text>
<text x="126.2" y="94.8">GND</text>
<text x="160.5" y="92.3">GND</text>
<text x="169.4" y="92.3">GND</text>
<text x="225.3" y="93.6">GND</text>
<text x="240.5" y="93.6">GND</text>
<text x="126.2" y="111.4">GND</text>
<text x="135.1" y="111.4">GND</text>
<text x="159.3" y="111.4">GND</text>
<text x="226.6" y="127.9">GND</text>
<text x="26.3" y="135.5">+3.3V</text>
<text x="41.5" y="136.8">Extension</text>
<text x="51.7" y="136.8">Board</text>
<text x="53.4" y="134.2">J4</text>
<text x="58.4" y="136.8">Connector</text>
<text x="128.8" y="139.3">GND</text>
<text x="104.6" y="144.4">GND</text>
<text x="27.2" y="157.3">GND</text>
<text x="78" y="157.3">GND GND</text>
<text x="128.8" y="160.9">GND</text>
<text x="226.6" y="158.3">GND</text>
<text x="18" y="177.4">PWR_FLAG</text>
<text x="32" y="177.4">PWR_FLAG</text>
<text x="46" y="177.4">PWR_FLAG</text>
<text x="20.9" y="187.6">VCC</text>
<text x="34.8" y="187.6">GND</text>
<text x="47.9" y="187.6">+3.3V</text>
</g>
<g font-size="1.8" fill="#a90000">
<text x="70.4" y="35.3">1</text>
<text x="123.1" y="32.8">21</text>
<text x="123.1" y="35.3">20</text>
<text x="70.4" y="37.8">2</text>
<text x="70.4" y="40.4">3</text>
<text x="123.1" y="37.8">19</text>
<text x="123.1" y="40.4">18</text>
<text x="70.4" y="42.9">4</text>
<text x="70.4" y="45.5">5</text>
<text x="123.1" y="42.9">17</text>
<text x="123.1" y="45.5">16</text>
<text x="70.4" y="48">6</text>
<text x="70.4" y="50.5">7</text>
<text x="70.4" y="53.1">8</text>
<text x="123.1" y="48">15</text>
<text x="123.1" y="50.5">14</text>
<text x="123.1" y="53.1">13</text>
<text x="69.8" y="58.2">10</text>
<text x="70.4" y="55.6">9</text>
<text x="123.1" y="55.6">12</text>
<text x="123.1" y="58.2">11</text>
<text x="48.9" y="142">13</text>
<text x="48.9" y="139.4">14</text>
<text x="58.3" y="142">6</text>
<text x="58.3" y="139.4">7</text>
<text x="48.9" y="149.6">10</text>
<text x="48.9" y="147.1">11</text>
<text x="48.9" y="144.5">12</text>
<text x="58.3" y="149.6">3</text>
<text x="58.3" y="147.1">4</text>
<text x="58.3" y="144.5">5</text>
<text x="49.5" y="154.7">8</text>
<text x="49.5" y="152.1">9</text>
<text x="58.3" y="154.7">1</text>
<text x="58.3" y="152.1">2</text>
</g>
<g font-size="1.8" fill="#0000c2">
<text x="246.4" y="31.5">AC Audio</text>
<text x="256.2" y="31.5">from</text>
<text x="261.7" y="31.5">TC:BUS</text>
<text x="236.2" y="102.4">AC Audio</text>
<text x="246.1" y="102.4">to</text>
<text x="249.1" y="102.4">TC:BUS</text>
<text x="95.5" y="129.5">Free</text>
<text x="100.7" y="129.5">GPIO</text>
<text x="140" y="140.5">Alternative</text>
<text x="151.2" y="140.5">Input</text>
<text x="157.1" y="140.5">&amp;</text>
<text x="159.9" y="140.5">Output</text>
</g>
<g font-size="1.8" fill="#aaa">
<text x="125.7" y="128">1</text>
<text x="125.7" y="130.6">2</text>
<text x="99" y="135.6">1</text>
<text x="125.7" y="133.1">3</text>
<text x="99" y="138.2">2</text>
<text x="125.7" y="149.6">1</text>
<text x="125.7" y="152.1">2</text>
<text x="125.7" y="154.7">3</text>
</g>
<g font-size="1.4" fill="#006464">
<text x="63" y="32.1" transform="rotate(-90 63 32.1)">10K</text>
<text x="63.4" y="31.2">R14</text>
<text x="137.9" y="34.6" transform="rotate(-90 137.9 34.6)">10K</text>
<text x="138.6" y="33.7">R13</text>
<text x="62.4" y="38.8">33</text>
<text x="66.2" y="37.8">R15</text>
<text x="248.6" y="37.8">C4</text>
<text x="218.7" y="45.7">C9</text>
<text x="230.8" y="42.6">10K</text>
<text x="231.3" y="45.2">R1</text>
<text x="245.1" y="47.2">D1</text>
<text x="62.4" y="51.5">33</text>
<text x="62.4" y="49">33</text>
<text x="228.1" y="49.8" transform="rotate(-90 228.1 49.8)">10K</text>
<text x="228.8" y="49">R2</text>
<text x="62.4" y="56.6">33</text>
<text x="62.4" y="54.1">33</text>
<text x="129" y="75.2" transform="rotate(-90 129 75.2)">10K</text>
<text x="129.7" y="74.4">R12</text>
<text x="248.6" y="73.4">C12</text>
<text x="64.5" y="82.5">C1</text>
<text x="74.4" y="82.5">C2</text>
<text x="98.7" y="82.5">C10</text>
<text x="107.4" y="82.5">C11</text>
<text x="164.5" y="82.5">C21</text>
<text x="173.2" y="82.5">C20</text>
<text x="218.4" y="81.2">C13</text>
<text x="228.8" y="83.3">R11</text>
<text x="230.8" y="78.2">10K</text>
<text x="231.3" y="80.7">R3</text>
<text x="244.6" y="82.5">D3</text>
<text x="129" y="85.4" transform="rotate(-90 129 85.4)">10K</text>
<text x="129.7" y="84.5">R5</text>
<text x="228.1" y="84.1" transform="rotate(-90 228.1 84.1)">10K</text>
<text x="130.2" y="101.1">C19</text>
<text x="139.1" y="101.1">C18</text>
<text x="163.2" y="101.1">C17</text>
<text x="248.6" y="107.7">C8</text>
<text x="237.2" y="109.9">R10</text>
<text x="237.2" y="112.5">200</text>
<text x="224.5" y="117.1">D2</text>
<text x="134.8" y="124.7">C5</text>
<text x="138.6" y="134.3">C3</text>
<text x="237.2" y="143">200</text>
<text x="237.7" y="140.4">R6</text>
<text x="248.6" y="138.1">C14</text>
<text x="134.3" y="145.8">C7</text>
<text x="224.5" y="147.5">D4</text>
<text x="141.2" y="155.9">C6</text>
</g>
<g font-size="1.4" fill="#989898">
<text x="237.1" y="35.5">TP1</text>
<text x="237.1" y="71.1">TP2</text>
<text x="223.1" y="104.1">TP3</text>
<text x="118" y="130.8">J1</text>
<text x="91.6" y="137.1">J2</text>
<text x="223.1" y="134.6">TP4</text>
<text x="118.4" y="152.4">J3</text>
<text x="88.8" y="174">TP8</text>
<text x="88.8" y="168.9">TP9</text>
<text x="123.1" y="168.9">TP5</text>
<text x="88.8" y="179">TP7</text>
<text x="123.1" y="175.2">TP6</text>
<text x="123.1" y="185.4">TP11</text>
<text x="123.1" y="180.3">TP10</text>
</g>
<g font-size="1.4" fill="#840000">
<text x="66.2" y="48">R16</text>
<text x="66.2" y="50.5">R19</text>
<text x="66.2" y="53.1">R17</text>
<text x="66.2" y="55.6">R18</text>
</g>
<g font-size="1.1" fill="#989898">
<text x="229.9" y="36.7">Test</text>
<text x="233.2" y="36.7">Point</text>
<text x="237.2" y="36.7">IN</text>
<text x="239.3" y="36.7">L1</text>
<text x="229.7" y="72.3">Test</text>
<text x="233" y="72.3">Point</text>
<text x="237" y="72.3">IN</text>
<text x="239.1" y="72.3">R1</text>
<text x="214.8" y="105.3">Test</text>
<text x="218.1" y="105.3">Point</text>
<text x="222.1" y="105.3">OUT</text>
<text x="225.3" y="105.3">L1</text>
<text x="116.8" y="131.9">Output</text>
<text x="214.7" y="135.8">Test</text>
<text x="218" y="135.8">Point</text>
<text x="222" y="135.8">OUT</text>
<text x="225.2" y="135.8">R1</text>
<text x="90.9" y="138.3">GPIO</text>
<text x="117.6" y="153.5">Input</text>
<text x="88.7" y="170.3">Test</text>
<text x="92" y="170.3">Point</text>
<text x="96" y="170.3">I2S</text>
<text x="98.8" y="170.3">LRCLK</text>
<text x="123" y="170.4">Test</text>
<text x="126.3" y="170.4">Point</text>
<text x="130.3" y="170.4">I2C</text>
<text x="133.2" y="170.4">CLK</text>
<text x="88.6" y="175.4">Test</text>
<text x="91.9" y="175.4">Point</text>
<text x="95.9" y="175.4">I2S</text>
<text x="98.7" y="175.4">BCLK</text>
<text x="123.2" y="176.8">Test</text>
<text x="126.5" y="176.8">Point</text>
<text x="130.5" y="176.8">I2C</text>
<text x="133.3" y="176.8">DAT</text>
<text x="88.7" y="180.5">Test</text>
<text x="92.1" y="180.5">Point</text>
<text x="96" y="180.5">I2S</text>
<text x="98.9" y="180.5">MCLK</text>
<text x="123" y="181.7">Test</text>
<text x="126.3" y="181.7">Point</text>
<text x="130.3" y="181.7">I2S</text>
<text x="133.1" y="181.7">DAT IN</text>
<text x="123.2" y="186.8">Test</text>
<text x="126.5" y="186.8">Point</text>
<text x="130.5" y="186.8">I2S</text>
<text x="133.4" y="186.8">DAT OUT</text>
</g>
<g font-size="1.1" fill="#006464">
<text x="248.8" y="39.2">10uF</text>
<text x="218.2" y="47.2">10uF</text>
<text x="245" y="48.6">TPCDSOD323-T03SC</text>
<text x="248.8" y="74.8">10uF</text>
<text x="62.7" y="83.9">100nF</text>
<text x="73.6" y="83.9">10uF</text>
<text x="98.7" y="83.9">100nF</text>
<text x="107.3" y="83.9">10uF</text>
<text x="164.5" y="83.9">10uF</text>
<text x="173.1" y="83.9">100nF</text>
<text x="218.5" y="82.8">10uF</text>
<text x="244.8" y="83.9">TPCDSOD323-T03SC</text>
<text x="130.2" y="102.5">10uF</text>
<text x="139.1" y="102.5">100nF</text>
<text x="163.2" y="102.5">10uF</text>
<text x="248.8" y="109.1">10uF</text>
<text x="214" y="118.5">TPCDSOD323-T03SC</text>
<text x="134.8" y="126.1">1uF</text>
<text x="138.6" y="135.8">1uF</text>
<text x="248.8" y="139.6">10uF</text>
<text x="134.5" y="147.2">1uF</text>
<text x="214.3" y="149">TPCDSOD323-T03SC</text>
<text x="141.4" y="157.3">1uF</text>
</g>
</svg>
